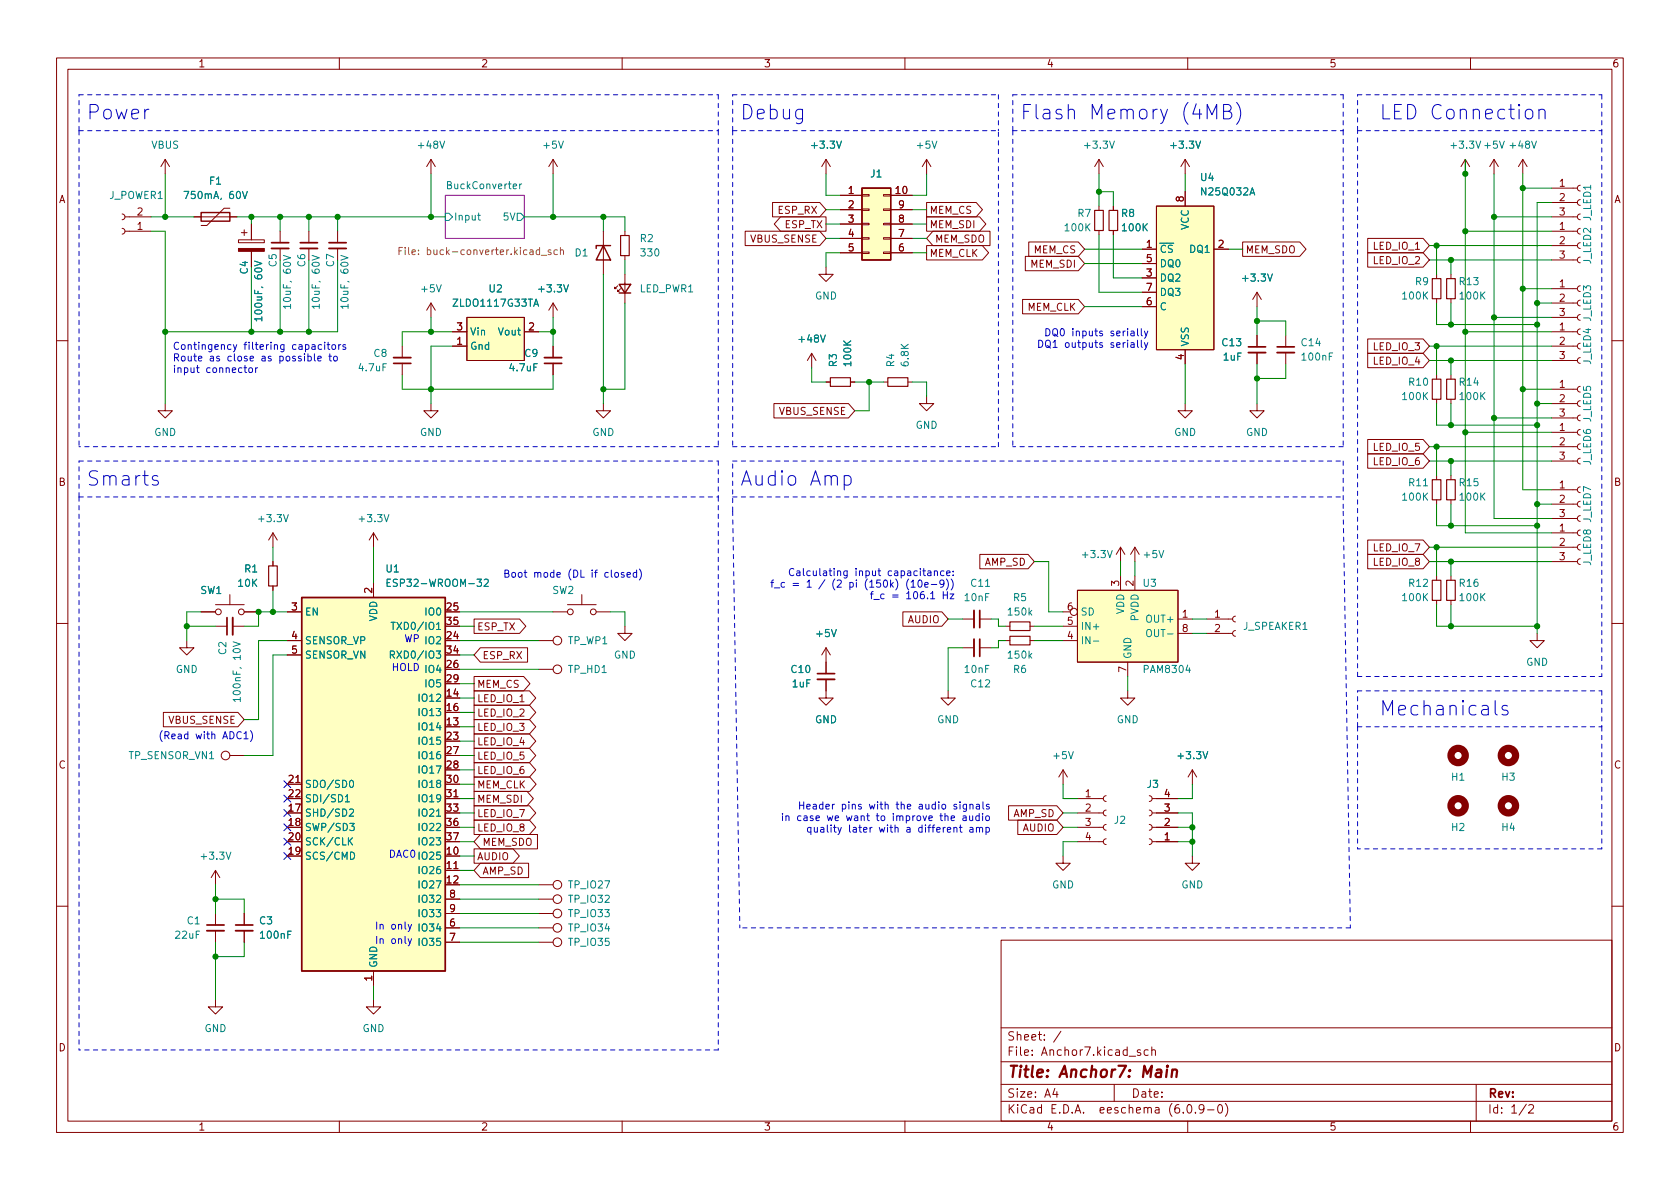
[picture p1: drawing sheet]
<svg xmlns="http://www.w3.org/2000/svg" width="297mm" height="210mm" viewBox="0 0 297 210" stroke-linecap="round" stroke-linejoin="round" font-family="sans-serif">
<g fill="none" stroke="#840000" stroke-width=".18">
<path d="M10 10.2h277v190.1h-277zM12 12.2h273v186.1h-273zM60 10.2v2M110 10.2v2M160 10.2v2M210 10.2v2M260 10.2v2M21.6 37.8l.3 .2 .2 .3-.2 .4-.3 .2M22.1 38.3h4.6M29.2 28.2l-.8 1.3M29.2 28.2v2.5M29.2 28.2l.8 1.3"/>
<path d="M34.3 38.3h7.6M40.6 36.8h-1l-3 3.1h-1M44.4 39.6v2.8M76.2 28.2v2.5M76.2 28.2l-.8 1.3M76.2 28.2l.8 1.3M97.8 28.2v2.5M97.8 28.2l-.8 1.3M97.8 28.2l.8 1.3M136.6 35.8h8.3l1.1 1.3-1.1 1.2h-8.3zM138 38.3h8v2.6h-8l-1.1-1.3zM146 28.2v2.5"/>
<path d="M146 28.2l-.7 1.3M146 28.2l.8 1.3M148.6 34.5h3.8M148.6 37.1h3.8M148.6 39.6h3.8M152.4 39.5h1.3v.2h-1.3zM152.4 37h1.3v.2h-1.3zM152.4 34.4h1.3v.3h-1.3zM156.2 39.5h1.3v.2h-1.3zM156.2 37h1.3v.2h-1.3zM156.2 34.4h1.3v.3h-1.3zM157.5 34.5h3.8"/>
<path d="M157.5 37.1h3.8M157.5 39.6h3.8M163.8 38.3h9.4l1.1 1.3-1.1 1.3h-9.4zM163.8 35.8h8.8l1.1 1.3-1.1 1.2h-8.8zM163.8 28.2l-.7 1.3M163.8 28.2v2.5M163.8 28.2l.8 1.3M194.3 28.2v2.5M194.3 36.4v.8M194.3 28.2l-.8 1.3M194.3 28.2l.8 1.3M196.8 36.4v.8"/>
<path d="M204.5 36.4h10.1v25.4h-10.1zM209.5 28.2l-.7 1.3M209.5 28.2v2.5M209.5 33.9v2.5M209.5 28.2l.8 1.3M259.1 28.2l-.8 1.3M259.1 28.2v2.5M259.1 28.2l.7 1.3M264.2 28.2l-.8 1.3M264.2 28.2v2.5M264.2 28.2l.7 1.3M269.2 28.2l-.7 1.3"/>
<path d="M269.2 28.2v2.5M269.2 28.2l.8 1.3M274.3 38.3h4.6M274.3 35.8h4.6M274.3 33.3h4.6M279.4 37.8l-.4 .2-.1 .3 .1 .4 .4 .2M279.4 35.3l-.4 .1-.1 .4 .1 .4 .4 .1M279.4 32.8l-.4 .1-.1 .4 .1 .3 .4 .2M21.6 40.4l.3 .1 .2 .4-.2 .3-.3 .2M22.1 40.9h4.6M42.2 42.4h4.5v.5h-4.5zM42.7 41.1h1"/>
<path d="M43.2 40.6v1.1M44.4 44.4v2.8M49.5 40.9v2M49.5 43.9v2.1M54.6 40.9v2M54.6 43.9v2.1M59.7 40.9v2M59.7 43.9v2.1M76.2 53.6l-.8 1.3M76.2 53.6v2.5M76.2 53.6l.8 1.3M80 58.7h2.5"/>
<path d="M82.5 56.1h10.2v7.6h-10.2zM92.7 58.7h2.5M97.8 53.6v2.5M97.8 53.6l-.8 1.3M97.8 53.6l.8 1.3M106.7 40.9v7.6M109.2 50.5l-.5 .5v-.2v.2h.3M109.7 51l-.5 .6v-.3v.3h.3M110.5 40.9v.8M110.5 45.2v.8M110.5 48.5v5.1M131.8 40.9h13.1l1.1 1.3-1.1 1.2h-13.1z"/>
<path d="M146 47.2v1.3h1.3l-1.3 1.3-1.2-1.3h1.2M148.6 42.2h3.8M148.6 44.7h3.8M152.4 44.6h1.3v.2h-1.3zM152.4 42h1.3v.3h-1.3zM156.2 44.6h1.3v.2h-1.3zM156.2 42h1.3v.3h-1.3zM157.5 42.2h3.8M157.5 44.7h3.8M163.8 43.4h9.9l1.1 1.3-1.1 1.3h-9.9zM164.9 40.9h10.1v2.5h-10.1l-1.1-1.2zM180.8 53h9.9l1.1 1.2-1.1 1.3h-9.9z"/>
<path d="M181.3 45.3h9.4l1.1 1.3-1.1 1.3h-9.4zM181.9 42.8h8.8l1.1 1.3-1.1 1.2h-8.8zM194.3 40.8v.7M196.8 40.8v.7M201.9 44.1h2.6M201.9 49.1h2.6M201.9 46.6h2.6M201.9 54.2h2.6M201.9 51.7h2.6M214.6 44.1h2.6M219.7 42.8h10.1l1.1 1.3-1.1 1.2h-10.1zM222.2 51.7v2.5"/>
<path d="M222.2 59.3v2M222.2 51.7l-.7 1.3M222.2 51.7l.8 1.3M227.3 59.3v2M241.8 59.9h9.8l1.1 1.3-1.1 1.3h-9.8zM241.8 44.7h9.8l1.1 1.3-1.1 1.2h-9.8zM241.8 42.2h9.8l1.1 1.2-1.1 1.3h-9.8zM254 48.5v.8M254 52.8v.8M256.5 48.5v.8M256.5 52.8v.8M274.3 46h4.6"/>
<path d="M274.3 43.4h4.6M274.3 40.9h4.6M274.3 56.1h4.6M274.3 53.6h4.6M274.3 51h4.6M274.3 58.7h4.6M279.4 45.5l-.4 .1-.1 .4 .1 .3 .4 .2M279.4 42.9l-.4 .2-.1 .3 .1 .4 .4 .1M279.4 40.4l-.4 .1-.1 .4 .1 .3 .4 .2M279.4 55.6l-.4 .2-.1 .3 .1 .4 .4 .1M279.4 53.1l-.4 .1-.1 .4 .1 .3 .4 .2M279.4 50.5l-.4 .2-.1 .3 .1 .4 .4 .2"/>
<path d="M279.4 58.2l-.4 .1-.1 .4 .1 .3 .4 .2M10 60.2h2M29.2 71.4v1.2h1.3l-1.3 1.3-1.3-1.3h1.3M71.1 61.2v2M71.1 64.3v2M76.2 71.4v1.2h1.3l-1.3 1.3-1.3-1.3h1.3M80 61.2h2.5M97.8 61.2v2M97.8 64.3v2M106.7 71.4v1.2h1.2l-1.2 1.3-1.3-1.3h1.3M136.8 71.4h13.2l1.1 1.2-1.1 1.3h-13.2zM143.5 62.5l-.8 1.2"/>
<path d="M143.5 62.5v2.5M143.5 62.5l.8 1.2M146 67.6h.8M150.4 67.6h.7M156.2 67.6h.8M160.5 67.6h.8M163.8 70.1v1.3h1.3l-1.3 1.2-1.2-1.2h1.2M209.5 71.4v1.2h1.3l-1.3 1.3-1.2-1.3h1.2M209.5 61.8v2.6M222.2 71.4v1.2h1.3l-1.3 1.3-1.2-1.3h1.2M222.2 62.4v2M227.3 62.4v2"/>
<path d="M241.8 62.5h9.8l1.1 1.2-1.1 1.3h-9.8zM241.8 77.7h9.8l1.1 1.3-1.1 1.3h-9.8zM254 66.3v.8M254 70.6v.8M256.5 66.3v.8M256.5 70.6v.8M274.3 79h4.6M274.3 76.4h4.6M274.3 63.7h4.6M274.3 61.2h4.6M274.3 73.9h4.6M274.3 71.4h4.6"/>
<path d="M274.3 68.8h4.6M279.4 78.5l-.4 .1-.1 .4 .1 .3 .4 .2M279.4 75.9l-.4 .2-.1 .3 .1 .4 .4 .2M279.4 63.2l-.4 .2-.1 .3 .1 .4 .4 .2M279.4 60.7l-.4 .1-.1 .4 .1 .4 .4 .1M279.4 73.4l-.4 .1-.1 .4 .1 .4 .4 .1M279.4 70.9l-.4 .1-.1 .4 .1 .3 .4 .2M279.4 68.3l-.4 .2-.1 .3 .1 .4 .4 .1M285 60.2h2M48.3 94.2v2.6M48.3 99.3v.8M48.3 94.2l-.8 1.3"/>
<path d="M48.3 94.2l.7 1.3M66 94.2l-.7 1.3M66 94.2v2.6M66 94.2l.8 1.3M173.2 98h8.6l1.1 1.3-1.1 1.3h-8.6zM198.1 96.8l-.7 1.2M198.1 96.8v2.5M198.1 96.8l.8 1.2M200.7 96.8l-.8 1.2M200.7 96.8v2.5M200.7 96.8l.7 1.2M241.8 80.3h9.8l1.1 1.2-1.1 1.3h-9.8z"/>
<path d="M241.8 95.5h9.8l1.1 1.3-1.1 1.2h-9.8zM241.8 98h9.8l1.1 1.3-1.1 1.3h-9.8zM254 84.1v.7M254 88.4v.7M256.5 84.1v.7M256.5 88.4v.7M274.3 99.3h4.6M274.3 96.8h4.6M274.3 94.2h4.6M274.3 91.7h4.6M274.3 89.1h4.6M274.3 86.6h4.6"/>
<path d="M274.3 81.5h4.6M279.4 98.8l-.4 .1-.1 .4 .1 .4 .4 .1M279.4 96.3l-.4 .1-.1 .4 .1 .3 .4 .2M279.4 93.7l-.4 .2-.1 .3 .1 .4 .4 .1M279.4 91.2l-.4 .1-.1 .4 .1 .3 .4 .2M279.4 88.6l-.4 .2-.1 .3 .1 .4 .4 .2M279.4 86.1l-.4 .1-.1 .4 .1 .4 .4 .1M279.4 81l-.4 .2-.1 .3 .1 .4 .4 .1M10 110.2h2M33 113.3v1.2h1.3l-1.3 1.3-1.3-1.3h1.3M35.6 108.2h2.5M38.1 110.7h2"/>
<path d="M38.1 106.9h5.1M40.6 105.2v1.7M41.1 110.7h2.1M43.2 108.2h2.5M48.3 103.6v.8M50.8 113.3h2.5M50.8 108.2h2.5M50.8 115.8h2.5M66 103.1v2.6M83.8 119.6h8.8l1.1 1.3-1.1 1.3h-8.8zM83.8 109.5h8.1l1.1 1.2-1.1 1.3h-8.1zM84.9 114.5h8.4v2.6h-8.4l-1.1-1.3z"/>
<path d="M95.2 113.3h2.6M95.2 118.4h2.6M97.8 108.2h2.5M100.3 106.9h5.1M102.9 105.2v1.7M105.4 108.2h2.5M110.5 110.7v1.3h1.3l-1.3 1.3-1.3-1.3h1.3M146 114.5l-.7 1.3M146 114.5v4.6M146 114.5l.8 1.3M159.6 108.2h6.9l1.1 1.3-1.1 1.2h-6.9zM170.2 114.5h2"/>
<path d="M170.2 109.5h2M173.2 114.5h2.1M173.2 109.5h2.1M177.8 113.3h.8M177.8 110.7h.8M182.1 113.3h.8M182.1 110.7h.8M188 113.3h2.5M188 110.7h2.5M188 108.2h1.2M190.5 104.4h17.8v12.7h-17.8zM198.1 101.8v2.6"/>
<path d="M199.4 117.1v2.5M200.7 101.8v2.6M208.3 109.5h2.5M208.3 112h2.5M213.4 109.5h4.5M213.4 112h4.5M218.4 111.5l-.3 .1-.2 .4 .2 .4 .3 .1M218.4 109l-.3 .1-.2 .4 .2 .3 .3 .2M254 101.8v.8M254 106.2v.7M256.5 101.8v.8M256.5 106.2v.7"/>
<path d="M271.8 112v1.3h1.2l-1.2 1.2-1.3-1.2h1.3M285 110.2h2M28.9 126h13.2l1.1 1.2-1.1 1.3h-13.2zM40.6 133.6h2.6M50.8 138.7h2.5M83.8 134.9h9.8l1.1 1.2-1.1 1.3h-9.8zM83.8 132.3h9.8l1.1 1.3-1.1 1.3h-9.8zM83.8 139.9h9.4l1.1 1.3-1.1 1.3h-9.4zM83.8 127.2h9.8l1.1 1.3-1.1 1.3h-9.8zM83.8 124.7h9.8l1.1 1.3-1.1 1.2h-9.8zM83.8 129.8h9.8l1.1 1.3-1.1 1.2h-9.8zM83.8 122.2h9.8l1.1 1.2-1.1 1.3h-9.8z"/>
<path d="M83.8 137.4h9.9l1.1 1.3-1.1 1.2h-9.9zM146 120.1v3.3h1.3l-1.3 1.3-1.2-1.3h1.2M167.6 122.2v1.2h1.3l-1.3 1.3-1.2-1.3h1.2M188 136.1l-.8 1.3M188 136.1v2.6M188 136.1l.7 1.3M199.4 122.2v1.2h1.3l-1.3 1.3-1.3-1.3h1.3M210.8 136.1l-.7 1.3M210.8 136.1v2.6M210.8 136.1l.8 1.3M38.1 153.9l-.8 1.3M38.1 153.9v2.6"/>
<path d="M38.1 153.9l.8 1.3M78.7 141.2h2.6M78.7 153.9h2.6M78.7 159h2.6M83.8 150.1h6.9l1.1 1.3-1.1 1.2h-6.9zM83.8 145h9.8l1.1 1.3-1.1 1.3h-9.8zM83.8 142.5h9.8l1.1 1.3-1.1 1.2h-9.8zM84.9 147.6h10.1v2.5h-10.1l-1.1-1.3zM84.9 152.6h8.6v2.6h-8.6l-1.1-1.3zM95.2 159h2.6M95.2 156.5h2.6M178.3 142.5h8.5l1.2 1.3-1.2 1.2h-8.5z"/>
<path d="M180 145h6.8l1.2 1.3-1.2 1.3h-6.8zM188 151.4v1.2h1.2l-1.2 1.3-1.3-1.3h1.3M190.5 141.2h4.6M190.5 143.8h4.6M190.5 146.3h4.6M190.5 148.8h4.6M195.6 148.3l-.4 .2-.1 .3 .1 .4 .4 .1M195.6 145.8l-.4 .1-.1 .4 .1 .4 .4 .1M195.6 143.3l-.4 .1-.1 .4 .1 .3 .4 .2M195.6 140.7l-.4 .2-.1 .3 .1 .4 .4 .1M203.2 140.7l.4 .2 .1 .3-.1 .4-.4 .1M203.2 143.3l.4 .1 .1 .4-.1 .3-.4 .2"/>
<path d="M203.2 145.8l.4 .1 .1 .4-.1 .4-.4 .1M203.2 148.3l.4 .2 .1 .3-.1 .4-.4 .1M203.7 141.2h4.6M203.7 143.8h4.6M203.7 146.3h4.6M203.7 148.8h4.6M210.8 151.4v1.2h1.3l-1.3 1.3-1.3-1.3h1.3M10 160.2h2M38.1 176.8v1.2h1.3l-1.3 1.3-1.3-1.3h1.3M38.1 161.5v2.1M38.1 164.6v2M43.2 161.5v2.1"/>
<path d="M43.2 164.6v2M66 176.8v1.2h1.3l-1.3 1.3-1.2-1.3h1.2M66 171.7v2.5M78.7 164.1h2.6M78.7 166.6h2.6M78.7 161.5h2.6M95.2 164.1h2.6M95.2 166.6h2.6M95.2 161.5h2.6M177 166.3h108v32h-108zM285 160.2h2M60 198.3v2"/>
<path d="M110 198.3v2M160 198.3v2M177 194.8h108M177 191.8h108M177 187.8h108M177 181.8h108M186.5 192.5l-.4 1h1M186.9 193v1M187.6 182.4l-1.3 1.9M197 191.8v3M199.6 186.8h1.2M201.6 185.7l-.3-.1-.2 .2v.3l.5 .1v.4h-.5"/>
<path d="M203 185.7l-.4-.1-.3 .3v.4l.1 .3h.6M203.6 185.8l.3-.2 .3 .1 .1 .9M203.6 185.1v1.5M210 198.3v2M210.1 195.4l.1-.1a.81 .81 0 0 1 .6 .7 .81 .81 0 0 1-.3 .8h-.1a.81 .81 0 0 1-.6-.6 .81 .81 0 0 1 .3-.8zM211.4 196.7v.1M212.9 196l-.3 .3-.5-.1-.1-.2 .1-.6 .5-.1 .2 .2a.99 .99 0 0 1-.4 1.3h-.3M213.5 196.3h1.1M215.5 195.4l.1-.1a.81 .81 0 0 1 .6 .7 .81 .81 0 0 1-.3 .8h-.1a.81 .81 0 0 1-.6-.6 .81 .81 0 0 1 .3-.8zM216.6 195.1a1.72 1.72 0 0 1 0 2.3M260 198.3v2M261 191.8v6.5"/>
<path d="M269.9 195.3l-1.3 1.9M270.3 195.5l.6-.2 .2 .2 .1 .3-1 1h1"/>
<circle cx="38.6" cy="108.2" r=".51"/>
<circle cx="42.7" cy="108.2" r=".51"/>
<circle cx="98.6" cy="113.3" r=".76"/>
<circle cx="98.6" cy="118.4" r=".76"/>
<circle cx="100.8" cy="108.2" r=".51"/>
<circle cx="104.9" cy="108.2" r=".51"/>
<circle cx="189.9" cy="108.2" r=".63"/>
<circle cx="39.9" cy="133.6" r=".76"/>
<circle cx="98.6" cy="156.5" r=".76"/>
<circle cx="98.6" cy="159" r=".76"/>
<circle cx="98.6" cy="161.5" r=".76"/>
<circle cx="98.6" cy="166.6" r=".76"/>
<circle cx="98.6" cy="164.1" r=".76"/>
</g>
<path d="M206.3 189.1l-.1 1.4M206.4 188.5l-.1 .1 .1 .1 .1-.1-.1-.1v.2M207.3 189.3a.49 .49 0 0 1 .8 .1l-.1 1.1M207.3 189.1l-.2 1.4" fill="none" stroke="#840000" stroke-width=".4"/>
<path d="M78.7 34.5h14v7.7h-14z" fill="#fff" stroke="#fff" stroke-width=".18"/>
<path d="M78.7 34.5h14v7.7h-14z" fill="none" stroke="#840084" stroke-width=".18"/>
<g fill="none" stroke="#008484" stroke-width=".18">
<path d="M32.5 33.8h.9l-.6 1.3M42.9 33.8l.4 1.3 .4-1.3M78.7 37.7h.7l.6 .6-.6 .7h-.7zM84.4 38.1h.5M84.6 37.7v1l.3 .2M91.4 37.7h.7l.6 .6-.6 .7h-.7zM91.9 32.5v.9M92.2 32.5l-.3 .3M45 46.2l1.3 .4-1.3 .4M46.3 56.4h-1.3l.4 .4M46.3 56v.8M50.1 45.2l1.3 .4-1.3 .4"/>
<path d="M51.4 54.2h-1.3l.4 .3M51.4 53.8v.7M55.2 45.2l1.3 .4-1.3 .4M56.5 54.2h-1.3l.3 .3M56.5 53.8v.7M60.3 45.2l1.2 .4-1.2 .4M61.5 54.2h-1.2l.3 .3M61.5 53.8v.7M41.2 113.5l1.3 .4-1.3 .4M68.4 103h.5M69 115.8l.6-.1 .1-.2v-.3l-.7-.1v1.3M69 102.4h-.6v1.3h.6"/>
<path d="M69.1 110h.8M69.3 115.8l.4 .6M69.5 110v1.3M85.6 102.5l.5-.1 .2 .4-.7 .9h.7M193.3 113.4h1M202.8 111.5l.2-.2a.43 .43 0 0 1 .6 .4v.5a.42 .42 0 0 1-.4 .4 .42 .42 0 0 1-.5-.4zM42.5 123.7h-1.3l.4 .4M42.5 123.3v.8M61.9 138.1l.2-.1a.68 .68 0 0 1 .4 .6 .68 .68 0 0 1-.4 .7l-.2-.2-.1-.3zM61.1 140.9l.3-.4v1.3M61.1 141.8h.7M61.8 143.2l.5-.1 .2 .3-.8 .9h.8"/>
<path d="M61.8 148.7l.5 .7M61.8 145.6h.8l-.4 .5 .4 .1v.6l-.2 .1-.6-.1M62 150.7a.64 .64 0 0 1 .7 .6 .64 .64 0 0 1-.7 .7zM62.3 148.1l-.7 .8"/>
</g>
<path d="M70.5 44.4h.5M71.2 43.8h-.7v1.2M71.6 43.8v.1M71.6 44.2v.8M95.7 45.1h1M97.4 44.2h-.3l-.2 .2 .1 .1 .4 .2v.3h-.5M98.5 44.2h-.3l-.3 .2 .2 .6h.4M99.1 44.3l.2-.1h.3v.8M99.1 43.8v1.2" fill="none" stroke="#848400" stroke-width=".18"/>
<g fill="none" stroke="#840000" stroke-width=".33">
<path d="M48 43.9h3.1M53.1 43.9h3M58.2 43.9h3M69.6 63.2h3M96.3 63.2h3M220.7 62.4h3.1M225.8 62.4h3.1M41.1 109.2v3.1M172.2 107.9v3.1M172.2 113v3.1M144.5 120.1h3.1M36.6 164.6h3"/>
<path d="M41.7 164.6h3"/>
</g>
<g fill="none" stroke="#840000" stroke-width=".3">
<path d="M48 42.9h3.1M53.1 42.9h3M58.2 42.9h3M69.6 64.3h3M96.3 64.3h3M220.7 61.3h3.1M225.8 61.3h3.1M40.1 109.2v3.1M144.5 119.1h3.1M173.2 107.9v3.1M173.2 113v3.1M36.6 163.6h3"/>
<path d="M41.7 163.6h3"/>
</g>
<g fill="#ffffc2" stroke="#ffffc2" stroke-width=".18">
<path d="M152.4 33.3h5.1v12.7h-5.1z"/>
<path d="M204.5 36.4h10.1v25.4h-10.1z"/>
<path d="M190.5 104.4h17.8v12.7h-17.8z"/>
<path d="M53.3 105.7h25.4v66h-25.4z"/>
<path d="M82.5 56.1h10.2v7.6h-10.2z"/>
</g>
<path d="M35.6 37.6h5v1.5h-5zM152.4 33.3h5.1v12.7h-5.1zM106.7 43.4l1.2 2.6h-2.5zM107.9 43.4h-2.5v.5M109.5 50.3h2l-1 1.5zM109.5 51.8h2M53.3 105.7h25.4v66h-25.4z" fill="none" stroke="#840000" stroke-width=".25"/>
<g fill="none" stroke="#840000" stroke-width=".2">
<path d="M193.5 37.2h1.6v3.6h-1.6zM196.1 37.2h1.5v3.6h-1.5zM109.7 41.7h1.6v3.5h-1.6zM253.2 49.3h1.6v3.5h-1.6zM255.8 49.3h1.5v3.5h-1.5zM146.8 66.8h3.6v1.5h-3.6zM157 66.8h3.5v1.5h-3.5zM253.2 67.1h1.6v3.5h-1.6zM255.8 67.1h1.5v3.5h-1.5zM253.2 84.8h1.6v3.6h-1.6zM255.8 84.8h1.5v3.6h-1.5zM47.5 100.1h1.5v3.5h-1.5z"/>
<path d="M178.6 112.5h3.5v1.5h-3.5zM178.6 110h3.5v1.5h-3.5zM253.2 102.6h1.6v3.6h-1.6zM255.8 102.6h1.5v3.6h-1.5z"/>
</g>
<g fill="none" stroke="#840000" stroke-width="1.3">
<circle cx="257.8" cy="133.6" r="1.27"/>
<circle cx="266.7" cy="133.6" r="1.27"/>
<circle cx="257.8" cy="142.5" r="1.27"/>
<circle cx="266.7" cy="142.5" r="1.27"/>
</g>
<path d="M42.2 43.9h4.5v.5h-4.5z" fill="#840000" stroke="#840000" stroke-width=".18"/>
<g fill="none" stroke="#0000c2" stroke-width=".18">
<path d="M216.3 19.7h.9a.62 .62 0 0 0 .5-.6 .62 .62 0 0 0-.5-.6h-.9v2.5h1a.68 .68 0 0 0 .5-.7 .68 .68 0 0 0-.6-.6M218.6 18.1a2.91 2.91 0 0 1 0 3.9M269.8 19.6a.69 .69 0 0 1 .7-.3 .69 .69 0 0 1 .5 .5v.7a.69 .69 0 0 1-.7 .5 .69 .69 0 0 1-.6-.5v-.7zM272.1 19.6a.63 .63 0 0 1 1.1 .1v1.3M272.1 19.3v1.7M213.4 21v-2.5l.9 1.8 .8-1.8v2.5M184.9 58.1a.64 .64 0 0 1 .8 .7 .64 .64 0 0 1-.8 .6zM186.2 58.3l.2-.2a.43 .43 0 0 1 .6 .4v.5a.42 .42 0 0 1-.4 .4 .42 .42 0 0 1-.5-.4zM186.4 59.1l.6 .4M202.3 58.5l.3 .9M202.9 58.5l-.4 1.2-.2 .1M43.1 65h.5"/>
<path d="M43.3 64.6v1.1l.3 .2M44.1 65.1l.3-.1 .2 .3v.3l-.2 .3-.3-.1-.1-.2zM45.2 65v.9M45.6 65l-.4 .3M54.4 63h.4l.2 .2-.1 .6h-.5M54.4 62.6v1.2M55.2 61h.5v.8M55.6 62.6v1.1l.2 .1M55.7 61.2l-.4 .1-.2 .2 .2 .3 .4-.1M56.2 63.4l.6-.1-.1-.3h-.3l-.2 .2 .1 .6h.4M56.9 61l-.4-.1-.2 .3 .1 .5h.5M57.4 60.5v.1"/>
<path d="M57.4 60.9v.9M57.8 60.9h.5M58 60.5v1.1l.3 .2M58.1 63h.5M58.3 62.6v1.1l.3 .1M58.8 61l.3-.1 .2 .3v.3l-.2 .3-.3-.1-.1-.2zM59.1 63h.3l.2 .2v.4l-.2 .2h-.3l-.1-.2zM59.9 60.9v.9M60.3 60.9l-.4 .3M61.1 61l-.3-.1-.2 .2 .1 .2 .4 .1v.3h-.5M183.7 60.2a.64 .64 0 0 1 .7 .6 .64 .64 0 0 1-.7 .6zM184.9 60.3l.3-.1a.43 .43 0 0 1 .5 .4v.4a.42 .42 0 0 1-.4 .5 .42 .42 0 0 1-.4-.5z"/>
<path d="M185.1 61.1l.7 .5M202.3 60.6l.3 .8M202.9 60.6l-.4 1.1-.2 .2M27.9 84.2l-.6-.1-.4 .4 .1 .3 .9 .3 .1 .2-.1 .4-.2 .1-.8-.1M149.3 84.2l.7-.1 .5 .5v.7l-.3 .4-.2 .1-.7-.1M149.3 84.1v2.5M71.7 112.2l.3 1.3 .2-.9 .3 .9 .3-1.3M73.3 112.9l.6-.1 .1-.1-.1-.3-.6-.2v1.3M108.8 101.3l.3-.1 .3 .3v.3l-.3 .3-.3-.1-.1-.2zM110.3 101.3l-.3-.1-.2 .2 .1 .2 .4 .1v.3h-.5M110.9 101.7l.6-.2-.1-.2-.3-.1-.2 .2v.6h.5M112.6 101.3l-.4-.1-.2 .3 .1 .5h.5"/>
<path d="M112.6 100.8v1.3M113 100.6a1.46 1.46 0 0 1 0 2M136.3 103h.5M136.8 102.6l-.3 .2v1M136.9 104h1M138.7 103.1l-.3-.1-.3 .2 .1 .6h.5M140.2 103.2h1M140.2 103.5h1M140.3 100.6a.6 .6 0 0 0-.8 .5 .6 .6 0 0 0 .6 .7l.2-.1M140.9 101h.5v.8M141.4 101.2l-.4 .1-.2 .2 .2 .3 .4-.1M142 100.5v1.1l.2 .2"/>
<path d="M142.7 102.9l.4-.3v1.2M142.7 103.8h.7M143.3 101l-.4-.1-.3 .3 .2 .5h.5M145.9 102.5l-1.1 1.6M153.9 105h.5M154.4 104.6l-.3 .2v1.1M154.5 106h1M156.3 105.1l-.3-.1-.3 .3 .1 .5h.5M167.4 101.4l.6-.2-.1-.2-.3-.1-.2 .2v.6h.5M168.5 101.7v.1M168.5 101v.1M43.1 129.7l.4-.3v1.2"/>
<path d="M43.1 130.6h.8M44.3 129.2a1.46 1.46 0 0 1 0 1.9M264.4 123.9v2.2l.3 .3M266.5 124.9l-.6-.2-.3 .4 .1 .4 .8 .2 .2 .2-.2 .4-.2 .1-.7-.1M138.4 143.8v.2M138.4 144.3v.8M139 144.4l.1-.1h.3l.1 .8M139 144.3v.8M141.4 141.8v1.3M141.4 142.4h.7M141.6 144.3h-.3l-.3 .2 .1 .6h.5M142.1 141.8v1.3"/>
<path d="M142.2 144.3h.4l.1 .8M142.6 142.6l.7-.1-.1-.2-.4-.1-.2 .2 .1 .6h.5M142.7 144.6h-.4l-.2 .2 .2 .3h.4M143.4 146.4l-.4-.1-.2 .3 .1 .5h.5M143.4 146.3v1.3M143.7 144.3h-.3l-.1 .1v.2l.4 .2v.3h-.4M143.8 142.3h.5v.8M144 146.3v.8l.3 .1 .2-.2M144.3 142.5l-.4 .1-.2 .2 .2 .3 .4-.1M144.5 146.3v.9M145.1 146.4h.5l.1 .8M145.5 142.3l-.4-.1-.2 .3 .1 .5h.5"/>
<path d="M145.5 141.8v1.3M145.7 146.6l-.5 .1-.1 .2 .1 .3 .5-.1M146.3 145.9v1.1l.2 .2M146.9 146.3v.9M147.4 146.3h.4M147.5 145.9v1.1l.3 .2M173.2 146.5l.2-.2 .3 .1v.8M173.7 143.8v.2M173.7 144.3v.8M173.8 141.8v1.1l.2 .2M174.3 146.4l.4-.1 .2 .3-.1 .5h-.5M174.3 146.3v1.3"/>
<path d="M174.4 144.3h.3l.2 .2v.4l-.2 .2h-.3l-.1-.2zM174.9 142.3l-.3-.1-.2 .2 .1 .2 .4 .1v.3h-.5M66.6 163v1.3M66.6 165.6v1.2"/>
</g>
<g fill="none" stroke="#0000c2" stroke-width=".18" stroke-dasharray=".8 .8">
<path d="M14 16.8h113M127 16.8v6.3M129.5 16.8h47M176.5 16.8v6.3M179.1 16.8h58.4M237.5 16.8v6.3M240 16.8h43.2M283.2 16.8v6.3M14 23.1v-6.3M14 23.1v55.9M14 23.1h113M127 23.1v55.9"/>
<path d="M129.5 23.1h47M129.5 23.1v-6.3M129.5 23.1v55.9M179.1 23.1v55.9M179.1 23.1v-6.3M179.1 23.1h58.4M237.5 23.1v55.9M240 23.1v-6.3M240 23.1h43.2M283.2 23.1v96.5M127 79h-113M129.5 79h47"/>
<path d="M176.5 79v-55.9M237.5 79h-58.4M14 87.9v-6.4M14 87.9h113M14 87.9v97.8M14 81.5h113M127 87.9v97.8M127 81.5v6.4M129.5 90.4v-8.9M129.5 87.9h108M129.5 81.5h108M129.5 90.4l1.3 73.7"/>
<path d="M237.5 90.4l1.3 73.7M237.5 81.5v8.9M240 119.6h43.2M240 119.6v-96.5M240 128.5v21.6M240 128.5h43.2M240 128.5v-6.3M240 122.2h43.2M283.2 128.5v21.6M283.2 122.2v6.3M283.2 150.1h-43.2M238.8 164.1h-108"/>
<path d="M127 185.7h-113"/>
</g>
<g fill="none" stroke="#008400" stroke-width=".18">
<path d="M26.7 38.3h7.6M29.2 30.7v7.6M41.9 38.3h36.8M44.4 38.3v1.3M49.5 38.3v2.6M54.6 38.3v2.6M59.7 38.3v2.6M76.2 30.7v7.6M92.7 38.3h17.8v2.6M97.8 30.7v7.6M106.7 38.3v2.6M146 30.7v3.8h2.6"/>
<path d="M146 39.6h2.6M146 37.1h2.6M161.3 39.6h2.5M161.3 37.1h2.5M163.8 30.7v3.8h-2.5M194.3 33.9h2.5v2.5M194.3 30.7v5.7M209.5 30.7v3.2M259.1 28.2v66h15.2M264.2 38.3h10.1M264.2 30.7v61h10.1M269.2 30.7v55.9h5.1"/>
<path d="M269.2 33.3h5.1M274.3 35.8h-2.5v76.2M26.7 40.9h2.5v30.5M44.4 47.2v11.5M49.5 46v12.7M54.6 46v12.7M59.7 46v12.7h-30.5M76.2 56.1v2.6M80 58.7h-8.9v2.5M95.2 58.7h2.6M97.8 56.1v5.1M106.7 48.5v22.9"/>
<path d="M110.5 53.6v15.2h-3.8M110.5 46v2.5M146 42.2h2.6M148.6 44.7h-2.6v2.5M161.3 44.7h2.5M161.3 42.2h2.5M191.8 54.2h10.1M191.8 44.1h10.1M191.8 46.6h10.1M194.3 41.5v10.2h7.6M196.8 41.5v7.6h5.1M217.2 44.1h2.5"/>
<path d="M222.2 54.2v5.1M222.2 56.8h5.1v2.5M252.7 46h21.6M252.7 43.4h21.6M254 43.4v5.1M254 53.6v3.8h17.8M256.5 46v2.5M256.5 53.6v3.8M259.1 58.7h15.2M259.1 40.9h15.2M264.2 56.1h10.1M269.2 51h5.1"/>
<path d="M271.8 53.6h2.5M71.1 66.3v2.5h26.7v-2.5M80 61.2h-3.8v10.2M143.5 65v2.6h2.5M151.1 67.6h5.1M153.7 67.6v5h-2.6M161.3 67.6h2.5v2.5M209.5 64.4v7M222.2 64.4v7M227.3 64.4v2.5h-5.1M252.7 63.7h21.6M252.7 61.2h21.6"/>
<path d="M252.7 79h21.6M254 61.2v5.1M254 71.4v3.8h17.8M254 79v5.1M256.5 63.7v2.6M256.5 71.4v3.8M259.1 76.4h15.2M264.2 73.9h10.1M269.2 68.8h5.1M271.8 71.4h2.5M48.3 96.8v2.5M66 96.8v6.3"/>
<path d="M182.9 99.3h2.5v8.9h2.6M198.1 99.3v2.5M200.7 99.3v2.5M252.7 99.3h21.6M252.7 96.8h21.6M252.7 81.5h21.6M254 89.1v3.9h17.8M254 96.8v5M256.5 81.5v2.6M256.5 89.1v3.9M256.5 99.3v2.5M271.8 89.1h2.5"/>
<path d="M33 110.7h5.1M35.6 108.2h-2.6v5.1M48.3 104.4v3.8M50.8 108.2h-5.1v2.5h-2.5M50.8 115.8h-2.5v17.8h-5.1M50.8 113.3h-5.1v13.9h-2.5M81.3 110.7h2.5M81.3 108.2h16.5M81.3 113.3h13.9M81.3 115.8h2.5M81.3 118.4h13.9M107.9 108.2h2.6v2.5"/>
<path d="M167.6 109.5h2.6M170.2 114.5h-2.6v7.7M175.3 109.5h1.2v1.2h1.3M177.8 113.3h-1.3v1.2h-1.2M182.9 110.7h5.1M182.9 113.3h5.1M199.4 119.6v2.6M210.8 112h2.6M210.8 109.5h2.6M254 106.9v3.8h17.8M256.5 106.9v3.8M81.3 133.6h2.5"/>
<path d="M81.3 128.5h2.5M81.3 120.9h2.5M81.3 131.1h2.5M81.3 136.1h2.5M81.3 126h2.5M81.3 138.7h2.5M81.3 123.4h2.5M188 138.7v2.5h2.5M210.8 138.7v2.5h-2.5M38.1 159h5.1v2.5M38.1 156.5v5M81.3 159h13.9"/>
<path d="M81.3 141.2h2.5M81.3 146.3h2.5M81.3 143.8h2.5M81.3 148.8h2.5M81.3 156.5h13.9M81.3 151.4h2.5M81.3 153.9h2.5M188 146.3h2.5M188 143.8h2.5M190.5 148.8h-2.5v2.6M208.3 146.3h2.5M208.3 143.8h2.5v7.6"/>
<path d="M208.3 148.8h2.5M38.1 166.6v10.2M43.2 166.6v2.6h-5.1M66 174.2v2.6M81.3 166.6h13.9M81.3 161.5h13.9M81.3 164.1h13.9"/>
</g>
<path d="M50.2 138.1l1.2 1.2M51.4 138.1l-1.2 1.2M50.2 140.6l1.2 1.2M50.2 143.1l1.2 1.3M50.2 150.8l1.2 1.2M50.2 148.2l1.2 1.2M50.2 145.7l1.2 1.2M51.4 140.6l-1.2 1.2M51.4 143.1l-1.2 1.3M51.4 150.8l-1.2 1.2M51.4 148.2l-1.2 1.2M51.4 145.7l-1.2 1.2" fill="none" stroke="#000084" stroke-width=".18"/>
<g fill="#008400" stroke="#008400" stroke-width=".18">
<circle cx="106.7" cy="38.3" r=".46"/>
<circle cx="97.8" cy="38.3" r=".46"/>
<circle cx="76.2" cy="38.3" r=".46"/>
<circle cx="76.2" cy="58.7" r=".46"/>
<circle cx="76.2" cy="68.8" r=".46"/>
<circle cx="97.8" cy="58.7" r=".46"/>
<circle cx="106.7" cy="68.8" r=".46"/>
<circle cx="48.3" cy="108.2" r=".46"/>
<circle cx="33" cy="110.7" r=".46"/>
<circle cx="49.5" cy="38.3" r=".46"/>
<circle cx="29.2" cy="38.3" r=".46"/>
<circle cx="44.4" cy="38.3" r=".46"/>
<circle cx="59.7" cy="38.3" r=".46"/>
<circle cx="54.6" cy="38.3" r=".46"/>
<circle cx="54.6" cy="58.7" r=".46"/>
<circle cx="49.5" cy="58.7" r=".46"/>
<circle cx="29.2" cy="58.7" r=".46"/>
<circle cx="44.4" cy="58.7" r=".46"/>
<circle cx="38.1" cy="169.2" r=".46"/>
<circle cx="38.1" cy="159" r=".46"/>
<circle cx="45.7" cy="108.2" r=".46"/>
<circle cx="254" cy="61.2" r=".46"/>
<circle cx="259.1" cy="40.9" r=".46"/>
<circle cx="269.2" cy="51" r=".46"/>
<circle cx="256.5" cy="75.2" r=".46"/>
<circle cx="256.5" cy="81.5" r=".46"/>
<circle cx="256.5" cy="63.7" r=".46"/>
<circle cx="222.2" cy="66.9" r=".46"/>
<circle cx="259.1" cy="58.7" r=".46"/>
<circle cx="254" cy="79" r=".46"/>
<circle cx="222.2" cy="56.8" r=".46"/>
<circle cx="256.5" cy="93" r=".46"/>
<circle cx="271.8" cy="93" r=".46"/>
<circle cx="271.8" cy="89.1" r=".46"/>
<circle cx="256.5" cy="99.3" r=".46"/>
<circle cx="271.8" cy="110.7" r=".46"/>
<circle cx="254" cy="43.4" r=".46"/>
<circle cx="259.1" cy="30.7" r=".46"/>
<circle cx="256.5" cy="46" r=".46"/>
<circle cx="264.2" cy="38.3" r=".46"/>
<circle cx="269.2" cy="33.3" r=".46"/>
<circle cx="256.5" cy="57.4" r=".46"/>
<circle cx="264.2" cy="73.9" r=".46"/>
<circle cx="271.8" cy="71.4" r=".46"/>
<circle cx="271.8" cy="75.2" r=".46"/>
<circle cx="271.8" cy="57.4" r=".46"/>
<circle cx="271.8" cy="53.6" r=".46"/>
<circle cx="264.2" cy="56.1" r=".46"/>
<circle cx="259.1" cy="76.4" r=".46"/>
<circle cx="269.2" cy="68.8" r=".46"/>
<circle cx="256.5" cy="110.7" r=".46"/>
<circle cx="254" cy="96.8" r=".46"/>
<circle cx="210.8" cy="146.3" r=".46"/>
<circle cx="210.8" cy="148.8" r=".46"/>
<circle cx="194.3" cy="33.9" r=".46"/>
<circle cx="153.7" cy="67.6" r=".46"/>
</g>
<g font-size="3.5" fill="#0000c2">
<text x="15.2" y="21.1">Power</text>
<text x="130.8" y="21.1">Debug</text>
<text x="180.3" y="21.1">Flash Memory (4MB)</text>
<text x="243.8" y="21.1">LED Connection</text>
<text x="15.2" y="85.9">Smarts</text>
<text x="130.8" y="85.9">Audio Amp</text>
<text x="243.8" y="126.5">Mechanicals</text>
</g>
<text font-size="2.8" fill="#840000" x="178" y="190.6">Title: Anchor7: Main</text>
<g font-size="2.1" fill="#840000">
<text x="178" y="184">Sheet: /</text>
<text x="178" y="186.7">File: Anchor7.kicad_sch</text>
<text x="178" y="196.9">KiCad E.D.A. eeschema (6.0.9-0)</text>
<text x="178" y="194.1">Size: A4</text>
<text x="200" y="194.1">Date:</text>
<text x="263" y="194.1">Rev:</text>
<text x="263" y="196.9">Id: 1/2</text>
</g>
<g font-size="1.8" fill="#840000">
<text x="35" y="11.9">1</text>
<text x="85" y="11.9">2</text>
<text x="135" y="11.9">3</text>
<text x="185" y="11.9">4</text>
<text x="235" y="11.9">5</text>
<text x="285" y="11.9">6</text>
<text x="10.3" y="35.9">A</text>
<text x="150" y="34.3">1</text>
<text x="158.4" y="34.3">10</text>
<text x="209.3" y="35.7" transform="rotate(-90 209.3 35.7)">8</text>
<text x="275.7" y="33">1</text>
<text x="275.7" y="35.6">2</text>
<text x="285.3" y="35.9">A</text>
<text x="24.3" y="40.6">1</text>
<text x="24.3" y="38.1">2</text>
<text x="137.6" y="37.8">ESP_RX</text>
<text x="138.8" y="40.3">ESP_TX</text>
<text x="150" y="36.8">2</text>
<text x="150" y="39.4">3</text>
<text x="150" y="41.9">4</text>
<text x="158.9" y="41.9">7</text>
<text x="158.9" y="39.4">8</text>
<text x="158.9" y="36.8">9</text>
<text x="164.3" y="40.3">MEM_SDI</text>
<text x="164.3" y="37.8">MEM_CS</text>
<text x="275.7" y="38.1">3</text>
<text x="275.7" y="40.6">1</text>
<text x="132.7" y="42.9">VBUS_SENSE</text>
<text x="150" y="44.4">5</text>
<text x="158.9" y="44.4">6</text>
<text x="164.3" y="45.4">MEM_CLK</text>
<text x="165.3" y="42.9">MEM_SDO</text>
<text x="182.3" y="47.3">MEM_SDI</text>
<text x="182.8" y="44.8">MEM_CS</text>
<text x="202.7" y="43.8">1</text>
<text x="202.7" y="46.3">5</text>
<text x="215.4" y="43.8">2</text>
<text x="220.2" y="44.8">MEM_SDO</text>
<text x="242.9" y="46.7">LED_IO_2</text>
<text x="242.9" y="44.2">LED_IO_1</text>
<text x="275.7" y="43.2">2</text>
<text x="275.7" y="45.7">3</text>
<text x="202.7" y="48.9">3</text>
<text x="202.7" y="54">6</text>
<text x="202.7" y="51.4">7</text>
<text x="275.7" y="50.8">1</text>
<text x="275.7" y="53.3">2</text>
<text x="80.8" y="58.4">3</text>
<text x="93.5" y="58.4">2</text>
<text x="181.6" y="54.9">MEM_CLK</text>
<text x="275.7" y="55.9">3</text>
<text x="275.7" y="58.4">1</text>
<text x="80.8" y="61">1</text>
<text x="209.3" y="63.6" transform="rotate(-90 209.3 63.6)">4</text>
<text x="242.9" y="64.5">LED_IO_4</text>
<text x="242.9" y="61.9">LED_IO_3</text>
<text x="275.7" y="61">2</text>
<text x="275.7" y="63.5">3</text>
<text x="275.7" y="68.6">1</text>
<text x="275.7" y="71.1">2</text>
<text x="137.8" y="73.4">VBUS_SENSE</text>
<text x="275.7" y="76.2">1</text>
<text x="275.7" y="73.7">3</text>
<text x="242.9" y="82.3">LED_IO_6</text>
<text x="242.9" y="79.7">LED_IO_5</text>
<text x="275.7" y="78.7">2</text>
<text x="275.7" y="81.3">3</text>
<text x="10.3" y="85.9">B</text>
<text x="275.7" y="86.4">1</text>
<text x="275.7" y="88.9">2</text>
<text x="285.3" y="85.9">B</text>
<text x="275.7" y="94">1</text>
<text x="275.7" y="91.4">3</text>
<text x="174.1" y="100">AMP_SD</text>
<text x="242.9" y="97.5">LED_IO_7</text>
<text x="242.9" y="100">LED_IO_8</text>
<text x="275.7" y="96.5">2</text>
<text x="275.7" y="99.1">3</text>
<text x="51.6" y="107.9">3</text>
<text x="65.8" y="104.9" transform="rotate(-90 65.8 104.9)">2</text>
<text x="79" y="107.9">25</text>
<text x="188.7" y="107.9">6</text>
<text x="197.9" y="103.6" transform="rotate(-90 197.9 103.6)">3</text>
<text x="200.4" y="103.6" transform="rotate(-90 200.4 103.6)">2</text>
<text x="51.6" y="113">4</text>
<text x="79" y="113">24</text>
<text x="79" y="110.5">35</text>
<text x="84.3" y="111.5">ESP_TX</text>
<text x="160.5" y="110.2">AUDIO</text>
<text x="188.7" y="113">4</text>
<text x="188.7" y="110.5">5</text>
<text x="209.1" y="109.2">1</text>
<text x="209.1" y="111.8">8</text>
<text x="214.8" y="109.2">1</text>
<text x="214.8" y="111.8">2</text>
<text x="51.6" y="115.6">5</text>
<text x="79" y="118.1">26</text>
<text x="79" y="115.6">34</text>
<text x="85.2" y="116.5">ESP_RX</text>
<text x="199.1" y="118.9" transform="rotate(-90 199.1 118.9)">7</text>
<text x="79" y="123.2">14</text>
<text x="79" y="125.7">16</text>
<text x="79" y="120.6">29</text>
<text x="84.3" y="124.2">LED_IO_1</text>
<text x="84.3" y="121.6">MEM_CS</text>
<text x="29.9" y="128">VBUS_SENSE</text>
<text x="79" y="128.3">13</text>
<text x="79" y="130.8">23</text>
<text x="84.3" y="129.2">LED_IO_3</text>
<text x="84.3" y="126.7">LED_IO_2</text>
<text x="84.3" y="131.8">LED_IO_4</text>
<text x="10.3" y="135.9">C</text>
<text x="79" y="133.3">27</text>
<text x="79" y="135.9">28</text>
<text x="84.3" y="136.9">LED_IO_6</text>
<text x="84.3" y="134.3">LED_IO_5</text>
<text x="285.3" y="135.9">C</text>
<text x="51.1" y="143.5">17</text>
<text x="51.1" y="138.4">21</text>
<text x="51.1" y="141">22</text>
<text x="79" y="138.4">30</text>
<text x="79" y="141">31</text>
<text x="79" y="143.5">33</text>
<text x="84.3" y="141.9">MEM_SDI</text>
<text x="84.3" y="139.4">MEM_CLK</text>
<text x="191.9" y="141">1</text>
<text x="191.9" y="143.5">2</text>
<text x="205.9" y="143.5">3</text>
<text x="205.9" y="141">4</text>
<text x="51.1" y="146">18</text>
<text x="51.1" y="148.6">20</text>
<text x="79" y="146">36</text>
<text x="79" y="148.6">37</text>
<text x="84.3" y="147">LED_IO_8</text>
<text x="84.3" y="144.5">LED_IO_7</text>
<text x="85.2" y="149.6">MEM_SDO</text>
<text x="179.2" y="144.5">AMP_SD</text>
<text x="180.8" y="147">AUDIO</text>
<text x="191.9" y="146">3</text>
<text x="191.9" y="148.6">4</text>
<text x="205.9" y="148.6">1</text>
<text x="205.9" y="146">2</text>
<text x="51.1" y="151.1">19</text>
<text x="79" y="151.1">10</text>
<text x="79" y="153.7">11</text>
<text x="84.3" y="152.1">AUDIO</text>
<text x="85.2" y="154.6">AMP_SD</text>
<text x="79" y="156.2">12</text>
<text x="79.5" y="158.7">8</text>
<text x="79.5" y="161.3">9</text>
<text x="79.5" y="163.8">6</text>
<text x="79.5" y="166.4">7</text>
<text x="65.8" y="173.5" transform="rotate(-90 65.8 173.5)">1</text>
<text x="10.3" y="185.9">D</text>
<text x="285.3" y="185.9">D</text>
<text x="35" y="199.9">1</text>
<text x="85" y="199.9">2</text>
<text x="135" y="199.9">3</text>
<text x="185" y="199.9">4</text>
<text x="235" y="199.9">5</text>
<text x="285" y="199.9">6</text>
</g>
<g font-size="1.8" fill="#008484">
<text x="26.8" y="26.3">VBUS</text>
<text x="74.1" y="26.3">+48V</text>
<text x="96.2" y="26.3">+5V</text>
<text x="143.7" y="26.3">+3.3V</text>
<text x="162.2" y="26.3">+5V</text>
<text x="192" y="26.3">+3.3V</text>
<text x="207.2" y="26.3">+3.3V</text>
<text x="256.7" y="26.3">+3.3V +5V</text>
<text x="267.1" y="26.3">+48V</text>
<text x="19.3" y="35.2">J_POWER1</text>
<text x="33.1" y="35.2">750mA, 60V</text>
<text x="37.1" y="32.6">F1</text>
<text x="79.3" y="33.4">BuckConverter</text>
<text x="154" y="31.4">J1</text>
<text x="212.3" y="32">U4</text>
<text x="212.6" y="34.5">N25Q032A</text>
<text x="80.2" y="39">Input</text>
<text x="89.1" y="39">5V</text>
<text x="188.4" y="40.9">100K</text>
<text x="190.6" y="38.3">R7</text>
<text x="198.3" y="38.3">R8</text>
<text x="198.5" y="40.9">100K</text>
<text x="210.2" y="40.7" transform="rotate(-90 210.2 40.7)">VCC</text>
<text x="281.3" y="39.1" transform="rotate(-90 281.3 39.1)">J_LED1</text>
<text x="48.9" y="47.1" transform="rotate(-90 48.9 47.1)">C5</text>
<text x="54" y="47.1" transform="rotate(-90 54 47.1)">C6</text>
<text x="59.1" y="47.1" transform="rotate(-90 59.1 47.1)">C7</text>
<text x="101.7" y="45.3">D1</text>
<text x="113.2" y="42.8">R2</text>
<text x="113.4" y="45.3">330</text>
<text x="205" y="44.7">~{CS} DQ1</text>
<text x="205" y="47.2">DQ0</text>
<text x="281.3" y="46.7" transform="rotate(-90 281.3 46.7)">J_LED2</text>
<text x="43.8" y="48.4" transform="rotate(-90 43.8 48.4)">C4</text>
<text x="74.6" y="51.7">+5V</text>
<text x="86.5" y="51.7">U2</text>
<text x="95.5" y="51.7">+3.3V</text>
<text x="113.1" y="51.7">LED_PWR1</text>
<text x="144.1" y="53">GND</text>
<text x="205" y="49.8">DQ2</text>
<text x="205" y="52.3">DQ3</text>
<text x="219.9" y="49.8">+3.3V</text>
<text x="248.1" y="53">100K</text>
<text x="250.3" y="50.4">R9</text>
<text x="258.1" y="50.4">R13</text>
<text x="258.2" y="53">100K</text>
<text x="46.4" y="56.1" transform="rotate(-90 46.4 56.1)">100uF, 60V</text>
<text x="51.4" y="54" transform="rotate(-90 51.4 54)">10uF, 60V</text>
<text x="56.5" y="54" transform="rotate(-90 56.5 54)">10uF, 60V</text>
<text x="61.6" y="54" transform="rotate(-90 61.6 54)">10uF, 60V</text>
<text x="80.4" y="54.2">ZLDO1117G33TA</text>
<text x="83.1" y="59.3">Vin</text>
<text x="88.3" y="59.3">Vout</text>
<text x="205" y="54.9">C</text>
<text x="281.3" y="56.8" transform="rotate(-90 281.3 56.8)">J_LED3</text>
<text x="63.6" y="65.6">4.7uF</text>
<text x="66.1" y="63.1">C8</text>
<text x="83.1" y="61.8">Gnd</text>
<text x="90.2" y="65.6">4.7uF</text>
<text x="92.8" y="63.1">C9</text>
<text x="141.4" y="60.6">+48V</text>
<text x="148" y="64.8" transform="rotate(-90 148 64.8)">R3</text>
<text x="150.5" y="64.6" transform="rotate(-90 150.5 64.6)">100K</text>
<text x="158.1" y="64.8" transform="rotate(-90 158.1 64.8)">R4</text>
<text x="160.7" y="64.7" transform="rotate(-90 160.7 64.7)">6.8K</text>
<text x="210.2" y="61.3" transform="rotate(-90 210.2 61.3)">VSS</text>
<text x="216.2" y="61.2">C13</text>
<text x="216.3" y="63.7">1uF</text>
<text x="230.2" y="61.2">C14</text>
<text x="230.3" y="63.7">100nF</text>
<text x="281.3" y="64.5" transform="rotate(-90 281.3 64.5)">J_LED4</text>
<text x="248.1" y="70.7">100K</text>
<text x="249.2" y="68.2">R10</text>
<text x="258.1" y="68.2">R14</text>
<text x="258.2" y="70.7">100K</text>
<text x="27.2" y="77.1">GND</text>
<text x="74.2" y="77.1">GND</text>
<text x="104.7" y="77.1">GND</text>
<text x="161.9" y="75.8">GND</text>
<text x="207.6" y="77.1">GND</text>
<text x="220.3" y="77.1">GND</text>
<text x="281.3" y="74.6" transform="rotate(-90 281.3 74.6)">J_LED5</text>
<text x="281.3" y="82.2" transform="rotate(-90 281.3 82.2)">J_LED6</text>
<text x="248.1" y="88.5">100K</text>
<text x="249.2" y="86">R11</text>
<text x="258.1" y="86">R15</text>
<text x="258.2" y="88.5">100K</text>
<text x="45.9" y="92.3">+3.3V</text>
<text x="63.7" y="92.3">+3.3V</text>
<text x="281.3" y="92.4" transform="rotate(-90 281.3 92.4)">J_LED7</text>
<text x="43.3" y="101.2">R1</text>
<text x="68.3" y="101.2">U1</text>
<text x="191.6" y="98.7">+3.3V</text>
<text x="202.3" y="98.7">+5V</text>
<text x="281.3" y="100" transform="rotate(-90 281.3 100)">J_LED8</text>
<text x="35.4" y="105">SW1</text>
<text x="42.2" y="103.8">10K</text>
<text x="69.4" y="103.8">ESP32-WROOM-32</text>
<text x="97.7" y="105">SW2</text>
<text x="170.7" y="106.3">10nF</text>
<text x="171.8" y="103.8">C11</text>
<text x="179.2" y="106.3">R5</text>
<text x="202.1" y="103.8">U3</text>
<text x="248.1" y="106.3">100K</text>
<text x="249.2" y="103.8">R12</text>
<text x="258.1" y="103.8">R16</text>
<text x="258.2" y="106.3">100K</text>
<text x="53.8" y="108.8">EN</text>
<text x="53.8" y="113.9">SENSOR_VP</text>
<text x="66.7" y="109.9" transform="rotate(-90 66.7 109.9)">VDD</text>
<text x="70.4" y="111.4">TXD0/IO1</text>
<text x="75.4" y="108.8">IO0</text>
<text x="75.4" y="113.9">IO2</text>
<text x="100.4" y="113.9">TP_WP1</text>
<text x="144.5" y="112.6">+5V</text>
<text x="178.4" y="108.8">150k</text>
<text x="191" y="113.9">IN-</text>
<text x="191" y="111.4">IN+</text>
<text x="191" y="108.8">SD</text>
<text x="198.8" y="108.6" transform="rotate(-90 198.8 108.6)">VDD</text>
<text x="201.3" y="109.8" transform="rotate(-90 201.3 109.8)">PVDD</text>
<text x="203" y="110.1">OUT+</text>
<text x="203.4" y="112.6">OUT-</text>
<text x="219.8" y="111.4">J_SPEAKER1</text>
<text x="31.1" y="119">GND</text>
<text x="40" y="115.7" transform="rotate(-90 40 115.7)">C2</text>
<text x="53.8" y="116.5">SENSOR_VN</text>
<text x="70.2" y="116.5">RXD0/IO3</text>
<text x="75.4" y="119">IO4</text>
<text x="100.5" y="119">TP_HD1</text>
<text x="108.5" y="116.5">GND</text>
<text x="140" y="119">C10</text>
<text x="170.7" y="119">10nF</text>
<text x="178.4" y="116.5">150k</text>
<text x="179.2" y="119">R6</text>
<text x="200" y="116.6" transform="rotate(-90 200 116.6)">GND</text>
<text x="202.4" y="119">PAM8304</text>
<text x="269.8" y="117.7">GND</text>
<text x="42.5" y="123.5" transform="rotate(-90 42.5 123.5)">100nF, 10V</text>
<text x="74.4" y="124.1">IO12</text>
<text x="75.4" y="121.5">IO5</text>
<text x="140.1" y="121.5">1uF</text>
<text x="171.8" y="121.5">C12</text>
<text x="74.4" y="129.2">IO14</text>
<text x="74.4" y="126.6">IO13</text>
<text x="74.4" y="131.7">IO15</text>
<text x="144.1" y="127.9">GND</text>
<text x="165.7" y="127.9">GND</text>
<text x="197.4" y="127.9">GND</text>
<text x="22.8" y="134.2">TP_SENSOR_VN1</text>
<text x="74.4" y="134.2">IO16</text>
<text x="74.4" y="136.8">IO17</text>
<text x="186.4" y="134.2">+5V</text>
<text x="208.5" y="134.2">+3.3V</text>
<text x="53.8" y="139.3">SDO/SD0</text>
<text x="53.8" y="141.9">SDI/SD1</text>
<text x="74.4" y="139.3">IO18</text>
<text x="74.4" y="141.9">IO19</text>
<text x="202.9" y="139.3">J3</text>
<text x="256.7" y="138">H1</text>
<text x="265.6" y="138">H3</text>
<text x="53.8" y="144.4">SHD/SD2</text>
<text x="53.8" y="146.9">SWP/SD3</text>
<text x="53.8" y="149.5">SCK/CLK</text>
<text x="74.4" y="144.4">IO21</text>
<text x="74.4" y="146.9">IO22</text>
<text x="74.4" y="149.5">IO23</text>
<text x="197" y="145.7">J2</text>
<text x="256.7" y="146.9">H2</text>
<text x="265.6" y="146.9">H4</text>
<text x="35.8" y="152">+3.3V</text>
<text x="53.8" y="152">SCS/CMD</text>
<text x="74.4" y="154.6">IO26</text>
<text x="74.4" y="152">IO25</text>
<text x="74.4" y="157.1">IO27</text>
<text x="74.4" y="159.6">IO32</text>
<text x="100.6" y="159.6">TP_IO32</text>
<text x="100.6" y="157.1">TP_IO27</text>
<text x="186" y="157.1">GND</text>
<text x="208.9" y="157.1">GND</text>
<text x="31.1" y="166">22uF</text>
<text x="33.1" y="163.4">C1</text>
<text x="45.9" y="163.4">C3</text>
<text x="46.2" y="166">100nF</text>
<text x="74.4" y="164.7">IO34</text>
<text x="74.4" y="167.3">IO35</text>
<text x="74.4" y="162.2">IO33</text>
<text x="100.6" y="164.7">TP_IO34</text>
<text x="100.6" y="162.2">TP_IO33</text>
<text x="100.6" y="167.3">TP_IO35</text>
<text x="66.7" y="171.2" transform="rotate(-90 66.7 171.2)">GND</text>
<text x="36.1" y="182.5">GND</text>
<text x="64.1" y="182.5">GND</text>
</g>
<text font-size="1.8" fill="#848400" x="72.1" y="45.1">File: buck-converter.kicad_sch</text>
<g font-size="1.8" fill="#0000c2">
<text x="187.2" y="59.4">DQ0 inputs serially</text>
<text x="30.5" y="61.8">Contingency filtering capacitors</text>
<text x="30.5" y="63.9">Route as close as possible to</text>
<text x="30.5" y="65.9">input connector</text>
<text x="186" y="61.5">DQ1 outputs serially</text>
<text x="143.4" y="101.9">Calculating input capacitance:</text>
<text x="88.9" y="102.1">Boot mode (DL if closed)</text>
<text x="145.9" y="103.9">f_c = 1 / (2 pi (150k) (10e-9))</text>
<text x="157.3" y="105.9">f_c = 106.1 Hz</text>
<text x="69.3" y="118.6">HOLD IO4</text>
<text x="27.9" y="130.7">(Read with ADC1)</text>
<text x="146.2" y="143.1">Header pins with the audio signals</text>
<text x="144" y="145.2">in case we want to improve the audio</text>
<text x="148.1" y="147.2">quality later with a different amp</text>
<text x="68.8" y="151.7">DAC0 IO25</text>
<text x="67.3" y="166.9">In only</text>
<text x="67.3" y="164.4">In only</text>
</g>
</svg>
